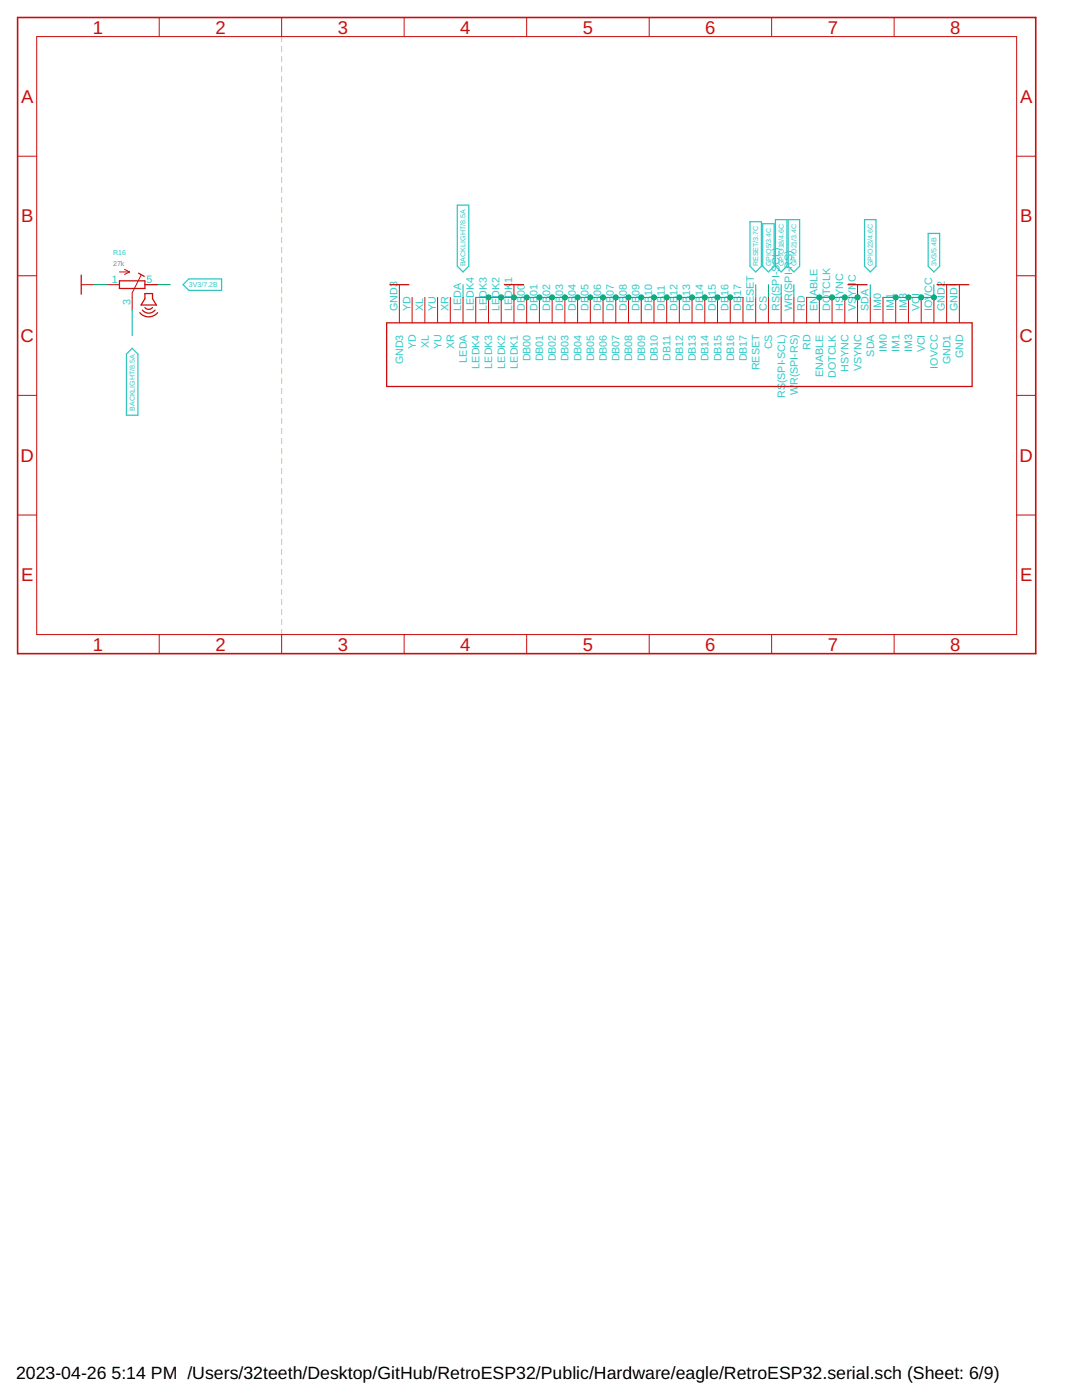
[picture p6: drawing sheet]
<svg xmlns="http://www.w3.org/2000/svg" width="216mm" height="279mm" viewBox="0 0 216 279" stroke-linecap="round" stroke-linejoin="round" font-family="sans-serif">
<g fill="none" stroke="#afd134" stroke-width=".2">
<path d="M56.2 7.3v1M56.2 9.3v1M56.2 11.3v1M56.2 13.3v1M56.2 15.3v1M56.2 17.3v1.1M56.2 19.3v1M56.2 21.4v1M56.2 23.3v1.1M56.2 25.4v1M56.2 27.4v1M56.2 29.4v1"/>
<path d="M56.2 31.4v1M56.2 33.4v1M56.2 35.4v1M56.2 37.4v1M56.2 39.4v1M56.2 41.4v1M56.2 43.4v1M56.2 45.4v1M56.2 47.4v1M56.2 49.4v1M56.2 51.4v1M56.2 53.4v1"/>
<path d="M56.2 55.4v1.1M56.2 57.4v1.1M56.2 59.5v1M56.2 61.5v1M56.2 63.5v1M56.2 65.5v1M56.2 67.5v1M56.2 69.5v1M56.2 71.5v1M56.2 73.5v1M56.2 75.5v1M56.2 77.5v1"/>
<path d="M56.2 79.5v1M56.2 81.5v1M56.2 83.5v1M56.2 85.5v1M56.2 87.5v1M56.2 89.5v1.1M56.2 91.5v1M56.2 93.6v1M56.2 95.5v1.1M56.2 97.6v1M56.2 99.6v1M56.2 101.6v1"/>
<path d="M56.2 103.6v1M56.2 105.6v1M56.2 107.6v1M56.2 109.6v1M56.2 111.6v1M56.2 113.6v1M56.2 115.6v1M56.2 117.6v1M56.2 119.6v1M56.2 121.6v1M56.2 123.6v1M56.2 125.6v1"/>
</g>
<path d="M36.5 56.8l1.2-1.1h6.5v2.3h-6.5zM91.2 40.9h2.3v12.2l-1.1 1.2-1.2-1.2zM149.6 44.2h2.3v8.9l-1.1 1.2-1.2-1.2zM152.2 44.6h2.3v8.5l-1.2 1.2-1.1-1.2zM154.7 43.8h2.3v9.3l-1.1 1.2-1.2-1.2zM157.3 43.8h2.3v9.3l-1.2 1.2-1.1-1.2zM172.5 43.8h2.3v9.3l-1.1 1.2-1.2-1.2zM185.2 46.6h2.3v6.5l-1.1 1.2-1.2-1.2zM26.4 69.5l1.1 1.2v12.2h-2.3v-12.2z" fill="none" stroke="#32c8c8" stroke-width=".25"/>
<path d="M3.5 3.5h203.2v127h-203.2z" fill="none" stroke="#c90d0c" stroke-width=".32"/>
<g fill="none" stroke="#c90d0c" stroke-width=".2">
<path d="M7.3 7.3h195.6v119.3h-195.6zM31.8 3.5v3.8M56.2 3.5v3.8M80.6 3.5v3.8M105.1 3.5v3.8M129.5 3.5v3.8M154 3.5v3.8M178.4 3.5v3.8M3.5 31.2h3.8M202.9 31.2h3.8M3.5 55h3.8M16.2 56.8h2.6"/>
<path d="M21.3 56.8h2.5M23.8 54.3h2.1M24.8 53.8l1.1 .5M25.9 54.3l-1.1 .5M28.1 54.9l-1.7 3.6v3.4M28.9 56.8h2.6M79.7 56.8v7.6M82.2 59.4v5M84.8 59.4v5M87.3 59.4v5M89.9 59.4v5M92.4 59.4v5"/>
<path d="M94.9 59.4v5M97.5 59.4v5M100 59.4v5M102.6 56.8v7.6M105.1 59.4v5M107.6 59.4v5M110.2 59.4v5M112.7 59.4v5M115.3 59.4v5M117.8 59.4v5M120.3 59.4v5M122.9 59.4v5"/>
<path d="M125.4 59.4v5M128 59.4v5M130.5 59.4v5M133 59.4v5M135.6 59.4v5M138.1 59.4v5M140.6 59.4v5M143.2 59.4v5M145.7 59.4v5M148.3 59.4v5M150.8 59.4v5M153.3 59.4v5"/>
<path d="M155.9 59.4v5M158.4 59.4v5M161 59.4v5M163.5 59.4v5M166 59.4v5M168.6 59.4v5M171.1 56.8v7.6M173.7 59.4v5M176.2 59.4v5M178.7 59.4v5M181.3 59.4v5M183.8 59.4v5"/>
<path d="M186.4 59.4v5M188.9 56.8v7.6M191.4 56.8v7.6M202.9 55h3.8M3.5 78.9h3.8M202.9 78.9h3.8M3.5 102.8h3.8M202.9 102.8h3.8M31.8 126.6v3.9M56.2 126.6v3.9M80.6 126.6v3.9M105.1 126.6v3.9"/>
<path d="M129.5 126.6v3.9M154 126.6v3.9M178.4 126.6v3.9"/>
</g>
<path d="M16.2 54.9v3.8M23.8 56h5.1v1.6h-5.1zM27.6 54.5l1.2 .7M28.9 58.6h1.5v1l.8 1.3h-3l.7-1.3zM77.8 56.8h3.8M100.6 56.8h3.9M169.2 56.8h3.8M187 56.8h6.3M27.9 62.4a2.29 2.29 0 0 0 3.6 0M28.4 61.9a1.62 1.62 0 0 0 2.5 0M28.9 61.4l.6 .3h.5l.4-.3M77.2 64.4h116.8v12.7h-116.8z" fill="none" stroke="#c90d0c" stroke-width=".25"/>
<path d="M18.8 56.8h2.5M31.5 56.8h2.5M92.4 56.8v2.6M94.9 59.4h53.4M150.8 56.8v2.6M153.3 56.8v2.6M155.9 56.8v2.6M158.4 56.8v2.6M161 59.4h10.1M173.7 56.8v2.6M186.4 56.8v2.6h-10.2M26.4 61.9v5.1" fill="none" stroke="#0dab76" stroke-width=".2"/>
<g fill="#0dab76" stroke="#0dab76" stroke-width=".2">
<circle cx="102.6" cy="59.4" r=".51"/>
<circle cx="97.5" cy="59.4" r=".51"/>
<circle cx="100" cy="59.4" r=".51"/>
<circle cx="145.7" cy="59.4" r=".51"/>
<circle cx="143.2" cy="59.4" r=".51"/>
<circle cx="140.6" cy="59.4" r=".51"/>
<circle cx="138.1" cy="59.4" r=".51"/>
<circle cx="135.6" cy="59.4" r=".51"/>
<circle cx="133" cy="59.4" r=".51"/>
<circle cx="130.5" cy="59.4" r=".51"/>
<circle cx="128" cy="59.4" r=".51"/>
<circle cx="125.4" cy="59.4" r=".51"/>
<circle cx="122.9" cy="59.4" r=".51"/>
<circle cx="120.3" cy="59.4" r=".51"/>
<circle cx="117.8" cy="59.4" r=".51"/>
<circle cx="115.3" cy="59.4" r=".51"/>
<circle cx="112.7" cy="59.4" r=".51"/>
<circle cx="110.2" cy="59.4" r=".51"/>
<circle cx="107.6" cy="59.4" r=".51"/>
<circle cx="105.1" cy="59.4" r=".51"/>
<circle cx="163.5" cy="59.4" r=".51"/>
<circle cx="166" cy="59.4" r=".51"/>
<circle cx="168.6" cy="59.4" r=".51"/>
<circle cx="171.1" cy="59.4" r=".51"/>
<circle cx="183.8" cy="59.4" r=".51"/>
<circle cx="181.3" cy="59.4" r=".51"/>
<circle cx="178.7" cy="59.4" r=".51"/>
<circle cx="186.4" cy="59.4" r=".51"/>
</g>
<g font-size="3.7" fill="#c90d0c">
<text x="18.5" y="6.7">1</text>
<text x="43" y="6.7">2</text>
<text x="67.4" y="6.7">3</text>
<text x="91.9" y="6.7">4</text>
<text x="116.3" y="6.7">5</text>
<text x="140.7" y="6.7">6</text>
<text x="165.2" y="6.7">7</text>
<text x="189.6" y="6.7">8</text>
<text x="4.2" y="20.5">A</text>
<text x="203.5" y="20.5">A</text>
<text x="4.2" y="44.4">B</text>
<text x="203.5" y="44.4">B</text>
<text x="4.1" y="68.3">C</text>
<text x="203.4" y="68.3">C</text>
<text x="4.1" y="92.1">D</text>
<text x="203.4" y="92.1">D</text>
<text x="4.2" y="116">E</text>
<text x="203.5" y="116">E</text>
<text x="18.5" y="129.8">1</text>
<text x="43" y="129.8">2</text>
<text x="67.4" y="129.8">3</text>
<text x="91.9" y="129.8">4</text>
<text x="116.3" y="129.8">5</text>
<text x="140.7" y="129.8">6</text>
<text x="165.2" y="129.8">7</text>
<text x="189.6" y="129.8">8</text>
</g>
<g font-size="3.5">
<text x="3.2" y="275.2">2023-04-26</text>
<text x="22.3" y="275.2">5:14 PM /Users/32teeth/Desktop/GitHub/RetroESP32/Public/Hardware/eagle/RetroESP32.serial.sch (Sheet: 6/9)</text>
</g>
<g font-size="2.1" fill="#32c8c8">
<text x="22.3" y="56.5">1</text>
<text x="29.3" y="56.5">5</text>
<text x="102.2" y="56.5" transform="rotate(-90 102.2 56.5)">1</text>
<text x="104.7" y="59.1" transform="rotate(-90 104.7 59.1)">00</text>
<text x="107.3" y="59.1" transform="rotate(-90 107.3 59.1)">01</text>
<text x="109.8" y="59.1" transform="rotate(-90 109.8 59.1)">02</text>
<text x="112.4" y="59.1" transform="rotate(-90 112.4 59.1)">03</text>
<text x="114.9" y="59.1" transform="rotate(-90 114.9 59.1)">04</text>
<text x="117.4" y="59.1" transform="rotate(-90 117.4 59.1)">05</text>
<text x="120" y="59.1" transform="rotate(-90 120 59.1)">06</text>
<text x="122.5" y="59.1" transform="rotate(-90 122.5 59.1)">07</text>
<text x="125" y="59.1" transform="rotate(-90 125 59.1)">08</text>
<text x="127.6" y="59.1" transform="rotate(-90 127.6 59.1)">09</text>
<text x="130.1" y="59.1" transform="rotate(-90 130.1 59.1)">10</text>
<text x="132.7" y="59.1" transform="rotate(-90 132.7 59.1)">11</text>
<text x="135.2" y="59.1" transform="rotate(-90 135.2 59.1)">12</text>
<text x="137.7" y="59.1" transform="rotate(-90 137.7 59.1)">13</text>
<text x="140.3" y="59.1" transform="rotate(-90 140.3 59.1)">14</text>
<text x="142.8" y="59.1" transform="rotate(-90 142.8 59.1)">15</text>
<text x="145.4" y="59.1" transform="rotate(-90 145.4 59.1)">16</text>
<text x="147.9" y="59.1" transform="rotate(-90 147.9 59.1)">17</text>
<text x="163.1" y="59.1" transform="rotate(-90 163.1 59.1)">ABLE</text>
<text x="165.7" y="58.9" transform="rotate(-90 165.7 58.9)">TCLK</text>
<text x="168.2" y="59.1" transform="rotate(-90 168.2 59.1)">YNC</text>
<text x="170.8" y="59.2" transform="rotate(-90 170.8 59.2)">YN</text>
<text x="170.8" y="56.3" transform="rotate(-90 170.8 56.3)">C</text>
<text x="183.5" y="59.1" transform="rotate(-90 183.5 59.1)">I</text>
<text x="26" y="60.9" transform="rotate(-90 26 60.9)">3</text>
<text x="79.3" y="62.1" transform="rotate(-90 79.3 62.1)">GND3</text>
<text x="81.9" y="62.1" transform="rotate(-90 81.9 62.1)">YD</text>
<text x="84.4" y="62.1" transform="rotate(-90 84.4 62.1)">XL</text>
<text x="87" y="62.1" transform="rotate(-90 87 62.1)">YU</text>
<text x="89.5" y="62.1" transform="rotate(-90 89.5 62.1)">XR</text>
<text x="92" y="62.1" transform="rotate(-90 92 62.1)">LEDA</text>
<text x="94.6" y="62.1" transform="rotate(-90 94.6 62.1)">LEDK4</text>
<text x="97.1" y="62.1" transform="rotate(-90 97.1 62.1)">LEDK3</text>
<text x="99.7" y="62.1" transform="rotate(-90 99.7 62.1)">LEDK2</text>
<text x="102.2" y="62.1" transform="rotate(-90 102.2 62.1)">LEDK</text>
<text x="104.7" y="62.1" transform="rotate(-90 104.7 62.1)">DB</text>
<text x="107.3" y="62.1" transform="rotate(-90 107.3 62.1)">DB</text>
<text x="109.8" y="62.1" transform="rotate(-90 109.8 62.1)">DB</text>
<text x="112.4" y="62.1" transform="rotate(-90 112.4 62.1)">DB</text>
<text x="114.9" y="62.1" transform="rotate(-90 114.9 62.1)">DB</text>
<text x="117.4" y="62.1" transform="rotate(-90 117.4 62.1)">DB</text>
<text x="120" y="62.1" transform="rotate(-90 120 62.1)">DB</text>
<text x="122.5" y="62.1" transform="rotate(-90 122.5 62.1)">DB</text>
<text x="125" y="62.1" transform="rotate(-90 125 62.1)">DB</text>
<text x="127.6" y="62.1" transform="rotate(-90 127.6 62.1)">DB</text>
<text x="130.1" y="62.1" transform="rotate(-90 130.1 62.1)">DB</text>
<text x="132.7" y="62.1" transform="rotate(-90 132.7 62.1)">DB</text>
<text x="135.2" y="62.1" transform="rotate(-90 135.2 62.1)">DB</text>
<text x="137.7" y="62.1" transform="rotate(-90 137.7 62.1)">DB</text>
<text x="140.3" y="62.1" transform="rotate(-90 140.3 62.1)">DB</text>
<text x="142.8" y="62.1" transform="rotate(-90 142.8 62.1)">DB</text>
<text x="145.4" y="62.1" transform="rotate(-90 145.4 62.1)">DB</text>
<text x="147.9" y="62.1" transform="rotate(-90 147.9 62.1)">DB</text>
<text x="150.4" y="62.1" transform="rotate(-90 150.4 62.1)">RESET</text>
<text x="153" y="62.1" transform="rotate(-90 153 62.1)">CS</text>
<text x="155.5" y="62.1" transform="rotate(-90 155.5 62.1)">RS(SPI-SCL)</text>
<text x="158.1" y="62.1" transform="rotate(-90 158.1 62.1)">WR(SPI-RS)</text>
<text x="160.6" y="62.1" transform="rotate(-90 160.6 62.1)">RD</text>
<text x="163.1" y="62.1" transform="rotate(-90 163.1 62.1)">EN</text>
<text x="165.7" y="62.1" transform="rotate(-90 165.7 62.1)">DO</text>
<text x="168.2" y="62.1" transform="rotate(-90 168.2 62.1)">HS</text>
<text x="170.8" y="62.1" transform="rotate(-90 170.8 62.1)">VS</text>
<text x="173.3" y="62.1" transform="rotate(-90 173.3 62.1)">SDA</text>
<text x="175.8" y="62.1" transform="rotate(-90 175.8 62.1)">IM0</text>
<text x="178.4" y="62.1" transform="rotate(-90 178.4 62.1)">IM1</text>
<text x="180.9" y="62.1" transform="rotate(-90 180.9 62.1)">IM3</text>
<text x="183.5" y="62.1" transform="rotate(-90 183.5 62.1)">VC</text>
<text x="186" y="62.1" transform="rotate(-90 186 62.1)">IOVCC</text>
<text x="188.5" y="62.1" transform="rotate(-90 188.5 62.1)">GND2</text>
<text x="191.1" y="62.1" transform="rotate(-90 191.1 62.1)">GND</text>
<text x="83" y="69.7" transform="rotate(-90 83 69.7)">YD</text>
<text x="85.5" y="69.4" transform="rotate(-90 85.5 69.4)">XL</text>
<text x="88.1" y="69.7" transform="rotate(-90 88.1 69.7)">YU</text>
<text x="90.6" y="69.7" transform="rotate(-90 90.6 69.7)">XR</text>
<text x="133.8" y="72" transform="rotate(-90 133.8 72)">DB11</text>
<text x="154.1" y="69.7" transform="rotate(-90 154.1 69.7)">CS</text>
<text x="161.7" y="69.9" transform="rotate(-90 161.7 69.9)">RD</text>
<text x="174.4" y="71.2" transform="rotate(-90 174.4 71.2)">SDA</text>
<text x="177" y="70.3" transform="rotate(-90 177 70.3)">IM0</text>
<text x="179.5" y="70.3" transform="rotate(-90 179.5 70.3)">IM1</text>
<text x="182" y="70.3" transform="rotate(-90 182 70.3)">IM3</text>
<text x="184.6" y="70.3" transform="rotate(-90 184.6 70.3)">VCI</text>
<text x="192.2" y="71.5" transform="rotate(-90 192.2 71.5)">GND</text>
<text x="80.5" y="72.7" transform="rotate(-90 80.5 72.7)">GND3</text>
<text x="93.2" y="72.4" transform="rotate(-90 93.2 72.4)">LEDA</text>
<text x="95.7" y="73.5" transform="rotate(-90 95.7 73.5)">LEDK4</text>
<text x="98.2" y="73.5" transform="rotate(-90 98.2 73.5)">LEDK3</text>
<text x="100.8" y="73.5" transform="rotate(-90 100.8 73.5)">LEDK2</text>
<text x="103.3" y="73.5" transform="rotate(-90 103.3 73.5)">LEDK1</text>
<text x="105.9" y="72.1" transform="rotate(-90 105.9 72.1)">DB00</text>
<text x="108.4" y="72.1" transform="rotate(-90 108.4 72.1)">DB01</text>
<text x="110.9" y="72.1" transform="rotate(-90 110.9 72.1)">DB02</text>
<text x="113.5" y="72.1" transform="rotate(-90 113.5 72.1)">DB03</text>
<text x="116" y="72.1" transform="rotate(-90 116 72.1)">DB04</text>
<text x="118.5" y="72.1" transform="rotate(-90 118.5 72.1)">DB05</text>
<text x="121.1" y="72.1" transform="rotate(-90 121.1 72.1)">DB06</text>
<text x="123.6" y="72.1" transform="rotate(-90 123.6 72.1)">DB07</text>
<text x="126.2" y="72.1" transform="rotate(-90 126.2 72.1)">DB08</text>
<text x="128.7" y="72.1" transform="rotate(-90 128.7 72.1)">DB09</text>
<text x="131.2" y="72.1" transform="rotate(-90 131.2 72.1)">DB10</text>
<text x="136.3" y="72.1" transform="rotate(-90 136.3 72.1)">DB12</text>
<text x="138.9" y="72.1" transform="rotate(-90 138.9 72.1)">DB13</text>
<text x="141.4" y="72.1" transform="rotate(-90 141.4 72.1)">DB14</text>
<text x="143.9" y="72.1" transform="rotate(-90 143.9 72.1)">DB15</text>
<text x="146.5" y="72.1" transform="rotate(-90 146.5 72.1)">DB16</text>
<text x="149" y="72.1" transform="rotate(-90 149 72.1)">DB17</text>
<text x="151.6" y="73.9" transform="rotate(-90 151.6 73.9)">RESET</text>
<text x="156.6" y="76.5" transform="rotate(-90 156.6 76.5)">(SPI-SCL)</text>
<text x="159.2" y="76.9" transform="rotate(-90 159.2 76.9)">R(SPI-RS)</text>
<text x="164.3" y="75.2" transform="rotate(-90 164.3 75.2)">ENABLE</text>
<text x="166.8" y="75.5" transform="rotate(-90 166.8 75.5)">DOTCLK</text>
<text x="169.3" y="74.3" transform="rotate(-90 169.3 74.3)">HSYNC</text>
<text x="171.9" y="74.1" transform="rotate(-90 171.9 74.1)">VSYNC</text>
<text x="187.1" y="73.5" transform="rotate(-90 187.1 73.5)">IOVCC</text>
<text x="189.7" y="72.7" transform="rotate(-90 189.7 72.7)">GND1</text>
<text x="156.6" y="79.5" transform="rotate(-90 156.6 79.5)">RS</text>
<text x="159.2" y="78.9" transform="rotate(-90 159.2 78.9)">W</text>
</g>
<text font-size="1.4" fill="#808080" x="22.6" y="53">27k</text>
<g font-size="1.4" fill="#32c8c8">
<text x="22.6" y="50.9">R16</text>
<text x="92.9" y="53.1" transform="rotate(-90 92.9 53.1)">BACKLIGHT/8.5A</text>
<text x="151.3" y="53.1" transform="rotate(-90 151.3 53.1)">RESET/3.7C</text>
<text x="153.8" y="53.1" transform="rotate(-90 153.8 53.1)">GPIO5/3.4C</text>
<text x="156.4" y="53.1" transform="rotate(-90 156.4 53.1)">GPIO18/4.6C</text>
<text x="158.9" y="53.1" transform="rotate(-90 158.9 53.1)">GPIO21/3.4C</text>
<text x="174.2" y="53.1" transform="rotate(-90 174.2 53.1)">GPIO23/4.6C</text>
<text x="186.9" y="53.1" transform="rotate(-90 186.9 53.1)">3V3/5.4B</text>
<text x="37.7" y="57.3">3V3/7.2B</text>
<text x="26.9" y="82" transform="rotate(-90 26.9 82)">BACKLIGHT/8.5A</text>
</g>
</svg>
